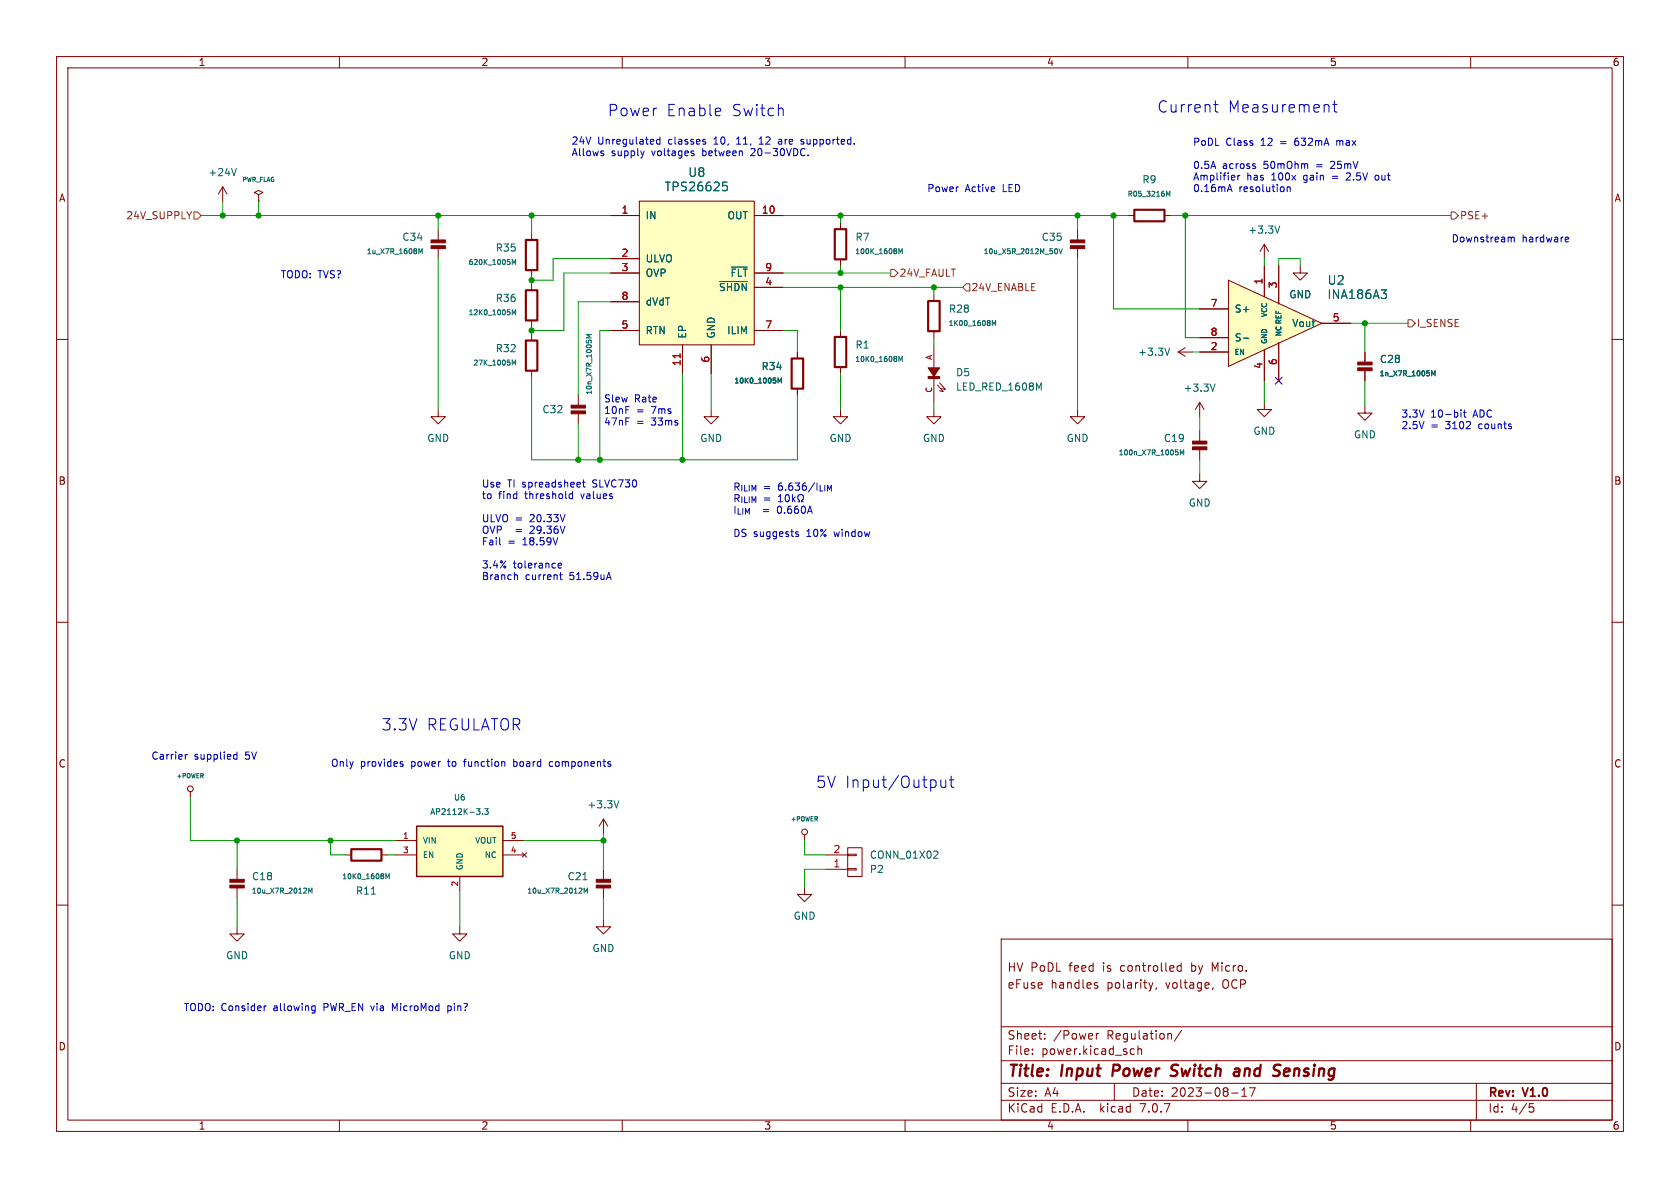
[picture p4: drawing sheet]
<svg xmlns="http://www.w3.org/2000/svg" width="297mm" height="210mm" viewBox="0 0 297 210" stroke-linecap="round" stroke-linejoin="round" font-family="sans-serif">
<g fill="none" stroke="#840000" stroke-width=".18">
<path d="M10 10h277v190h-277zM12 12h273v186h-273zM60 10v2M110 10v2M160 10v2M210 10v2M260 10v2M107.9 38.1h5.1M113 35.6h20.3v25.4h-20.3zM133.3 38.1h5.1M148.6 39.4v1.1M10 60h2"/>
<path d="M77.5 40.6v1.8M77.5 43.9v1.8M94 41.3v1.1M94 47.8v1.1M94 50.2v1.1M94 56.6v1.2M94 59.1v1.1M107.9 48.3h5.1M107.9 45.7h5.1M107.9 58.4h5.1M107.9 53.3h5.1M133.3 48.3h5.1"/>
<path d="M133.3 50.8h5.1M133.3 58.4h5.1M148.6 45.8v1.2M148.6 58.4v1.2M165.1 52.1v1.1M165.1 58.5v1.2M190.5 40.6v1.8M190.5 43.9v1.8M223.5 43.2l-.7 1.3M223.5 43.2v2.5M223.5 43.2l.8 1.3M229.9 47v1.3h1.2l-1.2 1.2-1.3-1.2h1.3"/>
<path d="M285 60h2M77.5 72.4v1.3h1.2l-1.2 1.2-1.3-1.2h1.3M94 65.5v1.2M102.2 69.9v1.7M102.2 73.2v1.7M120.6 61v5M125.7 72.4v1.3h1.3l-1.3 1.2-1.2-1.2h1.2M125.7 61v5M141 62.2v1.2M141 68.7v1.2M148.6 72.4v1.3h1.3l-1.3 1.2-1.3-1.2h1.3M148.6 64.9v1.1"/>
<path d="M165.1 72.4v1.3h1.3l-1.3 1.2-1.3-1.2h1.3M165.1 61v4.4M165.1 66.7v4.4M165.7 68.1l1.1 1.1-.7-.1M166.1 67.7l1 1.1-.6-.1M190.5 72.4v1.3h1.3l-1.3 1.2-1.3-1.2h1.3M208.3 62.2l1.2 .8M208.3 62.2h2.5M209.5 61.5l-1.2 .7M212.1 71.1v2.6M212.1 76.2v1.8M212.1 79.5v1.8"/>
<path d="M212.1 71.1l-.8 1.3M212.1 71.1l.8 1.3M223.5 71.1v1.3h1.3l-1.3 1.3-1.3-1.3h1.3M241.3 62.2v1.8M241.3 65.5v1.8M212.1 83.8v1.3h1.3l-1.3 1.3-1.3-1.3h1.3M10 110h2M285 110h2M33.7 140v1M10 160h2M41.9 153.7v1.7M41.9 157v1.8"/>
<path d="M61 151.1h1.1M67.4 151.1h1.2M69.8 148.6h3.9M69.8 151.1h3.9M81.3 154.9v2.6M88.9 148.6h3.8M88.9 151.1h3.8M92.3 150.7l.8 .8M93.1 150.7l-.8 .8M106.7 144.8l-.8 1.3M106.7 144.8v2.5M106.7 153.7v1.7"/>
<path d="M106.7 157v1.8M106.7 144.8l.7 1.3M142.2 147.6v1M142.2 156.8v1.3h1.3l-1.3 1.3-1.2-1.3h1.2M146 151.1h3.9M146 153.7h3.9M149.9 151h1.5v.3h-1.5zM149.9 153.5h1.5v.3h-1.5zM149.9 149.9h2.5v5h-2.5zM285 160h2M41.9 163.8v1.3h1.3l-1.3 1.3-1.3-1.3h1.3M81.3 163.8v1.3h1.2l-1.2 1.3-1.3-1.3h1.3"/>
<path d="M106.7 162.6v1.2h1.2l-1.2 1.3-1.3-1.3h1.3M177 166h108v32h-108zM193.7 174.2l.3 .1 .1 .2-.2 .2h-.3M193.7 173.7l.3 .1M203.8 173.7l-.3 1M204.5 174.6l-.2 .3M208.8 170.2v1.5M208.8 170.8l-.4-.1-.3 .3v.4l.1 .2h.6M214.5 174.6l-.2 .3M60 198v2M110 198v2M160 198v2"/>
<path d="M177 194.5h108M177 191.5h108M177 187.5h108M177 181.5h108M182.5 186.3v.1M182.5 185.5v.1M184.7 183.6v.1M184.7 182.8v.1M193.8 182.7v1M194.2 182.7l-.2 .1-.2 .2M197 191.5v3M200.1 185.4l.4 .1"/>
<path d="M200.5 186.3l-.4 .1M201.2 185.5l.2-.1 .3 .1 .1 .9M201.2 184.9v1.5M207 182.8l.1 .9M208.9 182.1l-1.3 2M210 198v2M217.7 193.2h1.2M219.5 193.8h.9M219.5 192.7l.5-.4v1.5M220.9 192.3h1l-.7 1.5M260 198v2M261 191.5v6.5"/>
<path d="M270.4 195.1h.7M270.5 195.7h.4l.3 .3-.2 .5-.5 .1"/>
<circle cx="33.7" cy="139.4" r=".51"/>
<circle cx="142.2" cy="147.1" r=".51"/>
</g>
<path d="M196.9 188.2l-.3 2M208 190a.85 .85 0 0 1-1.1 .1M208 188.2l-.7 .1a.46 .46 0 0 0-.2 .5 .46 .46 0 0 0 .3 .4l.6 .2M218.5 188.9l.6 .1-.1 1.2M219 190.1l-.7 .1M219.1 189.4h-.7M227.8 188.9l-.6 .1-.2 .9 .2 .3 .6-.1M228 189.4l-1 .1" fill="none" stroke="#840000" stroke-width=".4"/>
<g fill="#840000" stroke="#840000" stroke-width=".18">
<path d="M40.6 156.5h2.6v.5h-2.6z"/>
<path d="M40.6 155.4h2.6v.6h-2.6z"/>
<path d="M210.8 79h2.6v.5h-2.6z"/>
<path d="M210.8 78h2.6v.5h-2.6z"/>
<path d="M105.4 156.5h2.5v.5h-2.5z"/>
<path d="M105.4 155.4h2.5v.6h-2.5z"/>
<path d="M101 72.6h2.5v.6h-2.5z"/>
<path d="M101 71.6h2.5v.5h-2.5z"/>
<path d="M164.1 66.5h2v.4h-2z"/>
<path d="M164.1 65h2l-1 1.5z"/>
<path d="M189.2 43.4h2.6v.5h-2.6z"/>
<path d="M189.2 42.4h2.6v.5h-2.6z"/>
<path d="M76.2 43.4h2.5v.5h-2.5z"/>
<path d="M76.2 42.4h2.5v.5h-2.5z"/>
<path d="M240 65h2.6v.5h-2.6z"/>
<path d="M240 64h2.6v.5h-2.6z"/>
</g>
<g fill="none" stroke="#006464" stroke-width=".18">
<path d="M127.8 32.2h.7M127.9 32.8h.4l.3 .3-.1 .5-.6 .1M226.2 39.9l-.4 1.3M74 44.9v-.9l.3 .6 .3-.6v.9M90.6 46.8v-.9l.3 .6 .3-.6v.9M90.6 55.6v-.8l.3 .6 .3-.6v.8M104.5 59.1h-.8l.6 .3-.6 .3h.8M127.2 49.8h4.9M129.3 47.2h2.8M158.9 44.9v-.9l.3 .6 .3-.6v.9M175.4 57.6v-.9l.3 .6 .3-.6v.9M186.7 44a.47 .47 0 0 1 .3 .4 .47 .47 0 0 1-.3 .5"/>
<path d="M187.2 44l.3 .9 .3-.9M90.6 63.6l.3 .7 .3-.7v.9M137.5 67.7v-.9l.3 .7 .3-.7v.9M158.9 63.9v-.9l.3 .6 .3-.6v.9M183.7 68.6l.4-.9v1.3M206.8 61.5l-.4 1.3M214.8 67.9l-.4 1.3M253.1 66.4v-.8l.3 .6 .3-.6v.8M208.7 80.4v-.9l.3 .7 .3-.7v.9M54.6 157.9v-.9l.3 .6 .3-.6v.9M65.6 158.1h.8M68.2 155.3v-.8l.3 .6 .3-.6v.8"/>
<path d="M84.2 143h.7l-.4 .3M84.8 143.4l.1 .1-.1 .4M85.3 143.9v.1M85.7 143h.6l-.3 .3 .3 .1v.5l-.2 .1-.4-.1M103.1 155.5h.7M103.3 157.9v-.9l.3 .6 .3-.6v.9M109.4 141.5l-.4 1.3M165.3 150.4l.4 .1 .1 .3-.8 .9h.8"/>
</g>
<g fill="#ffffc2" stroke="#ffffc2" stroke-width=".18">
<path d="M113 35.6h20.3v25.4h-20.3z"/>
<path d="M73.7 146.1h15.2v8.8h-15.2z"/>
</g>
<path d="M120.2 62.5v.8" fill="none" stroke="#a90000" stroke-width=".18"/>
<path d="M93 51.3h2v5.3h-2zM93 42.4h2v5.4h-2zM147.6 59.6h2v5.3h-2zM147.6 40.5h2v5.3h-2zM164.1 53.2h2v5.3h-2zM93 60.2h2v5.3h-2zM140 63.4h2v5.3h-2zM62.1 150.1h5.3v2h-5.3z" fill="none" stroke="#840000" stroke-width=".38"/>
<path d="M73.7 146.1h15.2v8.8h-15.2z" fill="none" stroke="#840000" stroke-width=".25"/>
<path d="M217.2 49.5l16.5 7.7-16.5 7.6z" fill="#ffffc2"/>
<g fill="none" stroke="#840000" stroke-width=".18">
<path d="M39.4 33l.7 1.3M39.4 33v2.6M39.4 33l-.8 1.3M45.7 34.4l.8-.4-.8-.3-.7 .3 .7 .4v1.2M45.7 35.6h.1M107.9 38.1h5.1M133.3 38.1h5.1M199.4 38.1h1.1M205.9 38.1h1.1M107.9 48.3h5.1M107.9 45.7h5.1M107.9 58.4h5.1"/>
<path d="M107.9 53.3h5.1M133.3 48.3h5.1M133.3 50.8h5.1M133.3 58.4h5.1M212.1 54.6h5.1M212.1 59.7h5.1M217.2 49.5l16.5 7.7-16.5 7.6zM223.5 47v5.4M226.1 47v6.7M233.7 57.2h5.1M120.6 61v5M125.7 61v5"/>
<path d="M141 62.2v1.2M141 68.7v1.2M212.1 62.2h5.1M223.5 61.9v5.4M226.1 60.6v6.7M241.3 71.8v1.2h1.3l-1.3 1.3-1.3-1.3h1.3M241.3 62.2v1.8M241.3 65.5v1.8"/>
</g>
<path d="M41.8 29.8l-.4 1.3M127.8 32.2h.7M127.9 32.8h.4l.3 .3-.1 .5-.6 .1M206.2 33.8l.3 .6 .3-.6v.9M127.2 49.8h4.9M129.3 47.2h2.8M219.8 59.8h1M244.2 51.2h.9l-.5 .6M244.8 51.8l.3 .3v.4l-.3 .3M137.5 67.7v-.9l.3 .7 .3-.7v.9M253.1 66.4v-.8l.3 .6 .3-.6v.8" fill="none" stroke="#006464" stroke-width=".18"/>
<path d="M200.5 37.1h5.4v2h-5.4z" fill="none" stroke="#840000" stroke-width=".38"/>
<path d="M34.3 37.5h.6l.7 .6-.7 .6h-.6zM256.5 37.5h.7l.6 .6-.6 .6h-.7zM157.5 47.6h.6l.6 .7-.6 .6h-.6zM170.8 50.2h.6v1.2h-.6l-.6-.6zM248.9 56.5h.7l.6 .7-.6 .6h-.7z" fill="none" stroke="#725600" stroke-width=".18"/>
<g fill="none" stroke="#0000c2" stroke-width=".18">
<path d="M127.1 19.1l.2 .1 .1 .4-.9 .2M138.2 19.1l.3 .3v1.1M214.6 18.5h.7M214.9 17.8v1.7l.1 .2 .3 .1M234.9 18.6l.1 1.2M235.6 18.5h.8M235.9 17.8v1.7l.1 .2 .4 .1M106.6 27.1l.1 .2-.1 .2M106.6 26.7h.1M113.9 26.7l-.3 .8M116.7 24.2v1.3M116.7 24.7l-.4-.1-.2 .3 .1 .5h.5"/>
<path d="M122.4 27.1l.3 .1v.1l-.2 .2h-.2M122.4 26.7h.3M124.6 25.1l.2 .1-.2 .3M124.6 24.6l.1 .1M127.3 20.4l-.2 .1M130.2 25.5h.7M130.3 24.5l-.1 .1M134.2 25.5h.7M134.4 24.4l-.2 .2M138 24.6l-.3 .1M138.1 25h-.3l-.2 .2 .1 .2 .4 .1M142.1 24.7l-.3-.1-.2 .3 .5 .3"/>
<path d="M142.1 25.3l-.2 .2-.3-.1M142.9 27.4v.1M217.1 33.5h.6M217.4 32.6l.4 1.3M218.8 31v.8M219.2 31l-.4 .2M221.8 29.4l.2 .1-.2 .3M221.8 28.9l.1 .1M227.6 33v.9M227.6 33.2l.1-.2 .3 .1 .1 .8M236.3 24.9v.8M236.5 24.9l-.2 .1"/>
<path d="M238.2 30.6l-.2 .1M238.7 31.1l-.7 .7h.7M243.5 31h-.3l-.1 .2 .1 .5 .3 .1M266.8 41.9l.4 .2M267.2 42.1l.1-.2 .3 .1 .1 .8M267.2 42.1v.7M276.9 41.9l.4 .1v.2l-.6 .1M277.3 42.7l-.4 .1M258.3 72.5v.1M258.3 72.9v.8M258.7 72.9h.5M258.9 72.5v1.1l.3 .1"/>
<path d="M88.4 96.3h.1M98.7 100l.6-.1-.1-.3h-.3l-.2 .1v.7h.5M100.7 88l.2 .1h.3M101.2 86.9v1.2M101.2 87.4l-.3-.1-.2 .1M103 85.3h.5M103.2 84.8v1.1l.3 .2M137.6 88.7h.7M137.7 87.7l-.1 .1M138 87.4v1.3M138.9 87.7l-.1 .5 .1 .4 .2 .1 .4-.2v-.8M140.1 87.4v1.3"/>
<path d="M140.2 88.2l.4 .5M140.6 87.9l-.5 .4M140.7 94.4l.5 .2-.1 .2h-.3M140.7 94.1h.4M141.1 87.6a.6 .6 0 0 0 .3 .9v.2h-.3M142 87.6a.6 .6 0 0 1-.3 .9v.2h.3M91.1 101.6l.4 .2v.7M98.9 101.6h.5M99.1 101.2v1.1l.3 .2M107.6 101.2l.4 1.3M32.8 133.4v.8M33.1 133.4l-.3 .2"/>
<path d="M41.4 133.4h.5M41.4 134.1h.5M41.9 132.9v1.3M70.9 135.1h.3l.1 .2-.2 .2h-.2M70.9 134.6l.3 .1M89.2 134.7v.8M90.8 134.2v1.3M90.8 135.4l.1 .1M90.9 134.6l-.1 .1M97.6 134.6l-.4 .1-.1 .2 .1 .5 .4 .1M166.3 137.9l.1 1.2a.54 .54 0 0 0 .8-.1M167.2 137.9v1.3"/>
<path d="M167.9 137.9h.7M168.1 137.2v1.7l.1 .2 .4 .1M47.1 177.8l-.4 .3M55.3 177.8l.4 .1M55.7 177.8v1l-.1 .2-.3 .1M55.7 178.6l-.4 .1M69.8 178.3l-.4-.9v1.3M79.2 178.6l.3 .1M79.2 177.8v1.3M79.5 177.8l-.3 .1"/>
</g>
<g fill="none" stroke="#009600" stroke-width=".18">
<path d="M35.6 38.1h72.3M39.4 35.6v2.5M45.7 35.6v2.5M77.5 38.1v2.5M94 38.1v3.2M138.4 38.1h61M148.6 38.1v1.3M190.5 38.1v2.5M196.8 38.1v16.5h15.3M207 38.1h49.5M209.5 38.1v21.6h2.6M77.5 45.7v26.7"/>
<path d="M94 48.9v1.3M94 57.8v1.3M107.9 58.4h-1.9v22.9M107.9 48.3h-8.2v10.1h-5.7M107.9 45.7h-10.1v3.8h-3.8M107.9 53.3h-5.7v16.6M138.4 50.8h31.8M138.4 48.3h19.1M138.4 58.4h2.6v3.8M148.6 47v1.3M148.6 50.8v7.6M165.1 50.8v1.3"/>
<path d="M165.1 59.7v1.3M190.5 45.7v26.7M223.5 45.7v1.3M226.1 47v-1.3h3.8v1.3M238.8 57.2h10.1M241.3 57.2v5M94 66.7v14.6h47v-11.4M102.2 74.9v6.4M120.6 66v15.3M125.7 66v6.4M148.6 66v6.4M165.1 71.1v1.3"/>
<path d="M210.8 62.2h1.3M212.1 73.7v2.5M223.5 67.3v3.8M241.3 67.3v4.5M212.1 81.3v2.5M33.7 141v7.6h36.1M41.9 148.6v5.1M41.9 158.8v5M58.4 148.6v2.5h2.6M68.6 151.1h1.2M81.3 157.5v6.3M92.7 148.6h14"/>
<path d="M106.7 147.3v6.4M106.7 158.8v3.8M142.2 148.6v2.5h3.8M146 153.7h-3.8v3.1"/>
</g>
<path d="M225.5 66.7l1.2 1.2M226.7 66.7l-1.2 1.2" fill="none" stroke="#000084" stroke-width=".18"/>
<path d="M120.2 62.5v.8" fill="none" stroke="#a90000" stroke-width=".18"/>
<g fill="#009600" stroke="#009600" stroke-width=".18">
<circle cx="241.3" cy="57.2" r=".46"/>
<circle cx="209.5" cy="38.1" r=".46"/>
<circle cx="196.8" cy="38.1" r=".46"/>
<circle cx="190.5" cy="38.1" r=".46"/>
<circle cx="106.7" cy="148.6" r=".46"/>
<circle cx="106" cy="81.3" r=".46"/>
<circle cx="94" cy="58.4" r=".46"/>
<circle cx="58.4" cy="148.6" r=".46"/>
<circle cx="41.9" cy="148.6" r=".46"/>
<circle cx="148.6" cy="48.3" r=".46"/>
<circle cx="148.6" cy="50.8" r=".46"/>
<circle cx="148.6" cy="38.1" r=".46"/>
<circle cx="165.1" cy="50.8" r=".46"/>
<circle cx="102.2" cy="81.3" r=".46"/>
<circle cx="120.6" cy="81.3" r=".46"/>
<circle cx="94" cy="49.5" r=".46"/>
<circle cx="77.5" cy="38.1" r=".46"/>
<circle cx="45.7" cy="38.1" r=".46"/>
<circle cx="39.4" cy="38.1" r=".46"/>
<circle cx="94" cy="38.1" r=".46"/>
</g>
<g font-size="2.8" fill="#0000c2">
<text x="107.3" y="20.7">Power</text>
<text x="117.8" y="20.7">Enable</text>
<text x="129.3" y="20.7">Switch</text>
<text x="204.5" y="20.1">Current</text>
<text x="217" y="20.1">Measurement</text>
<text x="67.3" y="129.3">3.3V</text>
<text x="75.4" y="129.3">REGULATOR</text>
<text x="144.1" y="139.5">5V Input/Output</text>
</g>
<g font-size="2.8" fill="#840000">
<text x="178" y="190.9">Title:</text>
<text x="187.7" y="190.9">Input</text>
<text x="197.5" y="190.9">Power</text>
<text x="208.7" y="190.9">Switch</text>
<text x="220.6" y="190.9">and</text>
<text x="228.4" y="190.9">Sensing</text>
</g>
<g font-size="2.1" fill="#006464">
<text x="117.4" y="34">TPS26625</text>
<text x="121.6" y="31.5">U8</text>
<text x="234.6" y="53.1">INA186A3</text>
<text x="234.6" y="50.5">U2</text>
</g>
<g font-size="2.1" fill="#840000">
<text x="178" y="172">HV PoDL</text>
<text x="189" y="172">feed</text>
<text x="195.1" y="172">is</text>
<text x="198.3" y="172">controlled</text>
<text x="211" y="172">by</text>
<text x="214.8" y="172">Micro.</text>
<text x="178" y="175">eFuse</text>
<text x="185.7" y="175">handles</text>
<text x="195.7" y="175">polarity,</text>
<text x="206.3" y="175">voltage,</text>
<text x="216.4" y="175">OCP</text>
<text x="178" y="184">Sheet:</text>
<text x="186.2" y="184">/Power</text>
<text x="195.7" y="184">Regulation/</text>
<text x="178" y="186.7">File:</text>
<text x="184.1" y="186.7">power.kicad_sch</text>
<text x="178" y="196.9">KiCad</text>
<text x="178" y="194.1">Size:</text>
<text x="184.7" y="194.1">A4</text>
<text x="185.7" y="196.9">E.D.A.</text>
<text x="194.6" y="196.9">kicad</text>
<text x="200" y="194.1">Date:</text>
<text x="201.8" y="196.9">7.0.7</text>
<text x="207" y="194.1">2023-08-17</text>
<text x="263" y="194.3">Rev:</text>
<text x="263" y="196.9">Id:</text>
<text x="267.1" y="196.9">4/5</text>
<text x="269.4" y="194.3">V1.0</text>
</g>
<g font-size="1.8" fill="#840000">
<text x="35" y="11.9">1</text>
<text x="85" y="11.9">2</text>
<text x="135" y="11.9">3</text>
<text x="185" y="11.9">4</text>
<text x="235" y="11.9">5</text>
<text x="285" y="11.9">6</text>
<text x="10.3" y="35.9">A</text>
<text x="285.3" y="35.9">A</text>
<text x="10.3" y="85.9">B</text>
<text x="285.3" y="85.9">B</text>
<text x="10.3" y="135.9">C</text>
<text x="285.3" y="135.9">C</text>
<text x="10.3" y="185.9">D</text>
<text x="285.3" y="185.9">D</text>
<text x="35" y="199.9">1</text>
<text x="85" y="199.9">2</text>
<text x="135" y="199.9">3</text>
<text x="185" y="199.9">4</text>
<text x="235" y="199.9">5</text>
<text x="285" y="199.9">6</text>
</g>
<g font-size="1.8" fill="#0000c2">
<text x="101" y="25.6">24V</text>
<text x="101" y="27.7">Allows</text>
<text x="105.6" y="25.6">Unregulated</text>
<text x="108.1" y="27.7">supply</text>
<text x="115.3" y="27.7">voltages</text>
<text x="118.2" y="25.6">classes</text>
<text x="124.4" y="27.7">between</text>
<text x="126.5" y="25.6">10,</text>
<text x="130.7" y="25.6">11,</text>
<text x="133.2" y="27.7">20-30VDC.</text>
<text x="134.9" y="25.6">12</text>
<text x="138.5" y="25.6">are</text>
<text x="142.7" y="25.6">supported.</text>
<text x="210.8" y="25.9">PoDL</text>
<text x="210.8" y="30">0.5A</text>
<text x="216.1" y="30">across</text>
<text x="216.7" y="25.9">Class</text>
<text x="223" y="25.9">12</text>
<text x="223.5" y="30">50mOhm</text>
<text x="226.6" y="25.9">=</text>
<text x="229.4" y="25.9">632mA</text>
<text x="233" y="30">=</text>
<text x="235.7" y="30">25mV</text>
<text x="236.9" y="25.9">max</text>
<text x="163.8" y="34">Power</text>
<text x="170.6" y="34">Active</text>
<text x="177.4" y="34">LED</text>
<text x="210.8" y="32">Amplifier</text>
<text x="210.8" y="34">0.16mA</text>
<text x="219" y="34">resolution</text>
<text x="220.4" y="32">has</text>
<text x="224.9" y="32">100x</text>
<text x="230.7" y="32">gain</text>
<text x="235.9" y="32">=</text>
<text x="238.7" y="32">2.5V</text>
<text x="244" y="32">out</text>
<text x="256.5" y="42.9">Downstream</text>
<text x="269.1" y="42.9">hardware</text>
<text x="49.5" y="49.3">TODO: TVS?</text>
<text x="106.7" y="71.2">Slew</text>
<text x="112.1" y="71.2">Rate</text>
<text x="106.7" y="73.3">10nF</text>
<text x="106.7" y="75.3">47nF</text>
<text x="112.5" y="73.3">=</text>
<text x="112.5" y="75.3">=</text>
<text x="115.3" y="73.3">7ms</text>
<text x="115.3" y="75.3">33ms</text>
<text x="247.6" y="73.9">3.3V</text>
<text x="247.6" y="76">2.5V</text>
<text x="252.9" y="73.9">10-bit</text>
<text x="252.9" y="76">=</text>
<text x="255.7" y="76">3102</text>
<text x="260.6" y="73.9">ADC</text>
<text x="261.7" y="76">counts</text>
<text x="85.1" y="86.3">Use</text>
<text x="85.1" y="88.3">to</text>
<text x="88.1" y="88.3">find</text>
<text x="89.7" y="86.3">TI spreadsheet</text>
<text x="92.9" y="88.3">threshold</text>
<text x="103" y="88.3">values</text>
<text x="105.1" y="86.3">SLVC730</text>
<text x="129.5" y="86.8">R_{ILIM}</text>
<text x="129.5" y="88.9">R_{ILIM}</text>
<text x="134.9" y="86.8">=</text>
<text x="134.9" y="88.9">=</text>
<text x="137.7" y="86.8">6.636/I_{LIM}</text>
<text x="85.1" y="92.4">ULVO =</text>
<text x="85.1" y="94.4">OVP</text>
<text x="91" y="94.4">=</text>
<text x="93.8" y="92.4">20.33V</text>
<text x="93.8" y="94.4">29.36V</text>
<text x="129.5" y="90.9">I_{LIM}=</text>
<text x="129.5" y="95">DS suggests</text>
<text x="137.7" y="90.9">0.660A</text>
<text x="142.7" y="95">10%</text>
<text x="147.7" y="95">window</text>
<text x="85.1" y="96.5">Fail</text>
<text x="85.1" y="100.6">3.4%</text>
<text x="89.8" y="96.5">=</text>
<text x="90.7" y="100.6">tolerance</text>
<text x="92.5" y="96.5">18.59V</text>
<text x="85.1" y="102.6">Branch</text>
<text x="92.9" y="102.6">current</text>
<text x="100.8" y="102.6">51.59uA</text>
<text x="26.7" y="134.4">Carrier</text>
<text x="34.3" y="134.4">supplied</text>
<text x="43.5" y="134.4">5V</text>
<text x="58.4" y="135.6">Only</text>
<text x="63.7" y="135.6">provides</text>
<text x="72.8" y="135.6">power</text>
<text x="79.5" y="135.6">to</text>
<text x="82.5" y="135.6">function</text>
<text x="91.4" y="135.6">board</text>
<text x="98" y="135.6">components</text>
<text x="32.4" y="178.8">TODO: Consider</text>
<text x="48.5" y="178.8">allowing</text>
<text x="57.5" y="178.8">PWR_EN via</text>
<text x="70" y="178.8">MicroMod</text>
<text x="80" y="178.8">pin?</text>
</g>
<g font-size="1.8" fill="#006464">
<text x="36.7" y="31.3">+24V</text>
<text x="201.9" y="32.6">R9</text>
<text x="114" y="39">IN</text>
<text x="128.5" y="39">OUT</text>
<text x="220.6" y="41.5">+3.3V</text>
<text x="71" y="42.8">C34</text>
<text x="87.5" y="44.7">R35</text>
<text x="114" y="46.6">ULVO</text>
<text x="151.1" y="42.8">R7</text>
<text x="184.1" y="42.8">C35</text>
<text x="87.5" y="53.6">R36</text>
<text x="114" y="49.1">OVP</text>
<text x="127" y="51.7">~{SHDN}</text>
<text x="129" y="49.1">~{FLT}</text>
<text x="227.8" y="52.9">GND</text>
<text x="114" y="59.3">RTN</text>
<text x="114" y="54.2">dVdT</text>
<text x="121.5" y="59.9" transform="rotate(-90 121.5 59.9)">EP</text>
<text x="126.6" y="59.9" transform="rotate(-90 126.6 59.9)">GND</text>
<text x="128.4" y="59.3">ILIM</text>
<text x="167.6" y="55.5">R28</text>
<text x="218.2" y="55.5">S+</text>
<text x="228.3" y="58">Vout</text>
<text x="87.5" y="62.5">R32</text>
<text x="134.5" y="65.6">R34</text>
<text x="151.1" y="61.8">R1</text>
<text x="201.1" y="63.1">+3.3V</text>
<text x="218.2" y="60.6">S-</text>
<text x="243.8" y="64.4">C28</text>
<text x="168.9" y="66.7">D5</text>
<text x="168.9" y="69.3">LED_RED_1608M</text>
<text x="209.1" y="69.4">+3.3V</text>
<text x="95.8" y="73.3">C32</text>
<text x="221.5" y="77.1">GND</text>
<text x="239.3" y="77.7">GND</text>
<text x="75.4" y="78.3">GND</text>
<text x="123.7" y="78.3">GND</text>
<text x="146.6" y="78.3">GND</text>
<text x="163.1" y="78.3">GND</text>
<text x="188.5" y="78.3">GND</text>
<text x="205.6" y="78.3">C19</text>
<text x="210.1" y="89.8">GND</text>
<text x="103.7" y="143.1">+3.3V</text>
<text x="44.5" y="155.8">C18</text>
<text x="100.2" y="155.8">C21</text>
<text x="153.7" y="154.5">P2</text>
<text x="153.7" y="152">CONN_01X02</text>
<text x="62.8" y="158.3">R11</text>
<text x="140.2" y="162.8">GND</text>
<text x="39.9" y="169.8">GND</text>
<text x="79.2" y="169.8">GND</text>
<text x="104.6" y="168.5">GND</text>
</g>
<g font-size="1.8" fill="#725600">
<text x="22.2" y="39">24V_SUPPLY</text>
<text x="258" y="39">PSE+</text>
<text x="158.9" y="49.1">24V_FAULT</text>
<text x="171.6" y="51.7">24V_ENABLE</text>
<text x="250.4" y="58">I_SENSE</text>
</g>
<g font-size="1.8" fill="#a90000">
<text x="109.8" y="37.8">1</text>
<text x="134.6" y="37.8">10</text>
<text x="109.8" y="45.5">2</text>
<text x="109.8" y="48">3</text>
<text x="109.8" y="53.1">8</text>
<text x="135.2" y="48">9</text>
<text x="135.2" y="50.5">4</text>
<text x="223.3" y="50.4" transform="rotate(-90 223.3 50.4)">1</text>
<text x="225.8" y="51.1" transform="rotate(-90 225.8 51.1)">3</text>
<text x="109.8" y="58.2">5</text>
<text x="135.2" y="58.2">7</text>
<text x="213.9" y="54.4">7</text>
<text x="213.9" y="59.4">8</text>
<text x="235.5" y="56.9">5</text>
<text x="120.4" y="64.8" transform="rotate(-90 120.4 64.8)">11</text>
<text x="125.5" y="64.2" transform="rotate(-90 125.5 64.2)">6</text>
<text x="213.9" y="62">2</text>
<text x="223.3" y="65.3" transform="rotate(-90 223.3 65.3)">4</text>
<text x="225.8" y="64.6" transform="rotate(-90 225.8 64.6)">6</text>
<text x="147.2" y="153.4">1</text>
<text x="147.2" y="150.9">2</text>
</g>
<g font-size="1.4" fill="#a90000">
<text x="164.8" y="63.7" transform="rotate(-90 164.8 63.7)">A</text>
<text x="164.8" y="69.5" transform="rotate(-90 164.8 69.5)">C</text>
<text x="71.1" y="148.3">1</text>
<text x="90.2" y="148.3">5</text>
<text x="71.1" y="150.9">3</text>
<text x="90.2" y="150.9">4</text>
<text x="81" y="156.8" transform="rotate(-90 81 156.8)">2</text>
</g>
<g font-size="1.4" fill="#006464">
<text x="80.1" y="141.7">U6</text>
<text x="74.7" y="149.3">VIN</text>
<text x="75.9" y="144.2">AP2112K-3.3</text>
<text x="83.9" y="149.3">VOUT</text>
<text x="74.7" y="151.9">EN</text>
<text x="82" y="153.9" transform="rotate(-90 82 153.9)">GND</text>
<text x="85.5" y="151.9">NC</text>
</g>
<g font-size="1.2" fill="#006464">
<text x="199.2" y="35">R05_3216M</text>
<text x="64.7" y="45.1">1u_X7R_1608M</text>
<text x="82.7" y="47">620K_1005M</text>
<text x="151.1" y="45.1">100K_1608M</text>
<text x="173.8" y="45.1">10u_X5R_2012M_50V</text>
<text x="82.7" y="55.9">12K0_1005M</text>
<text x="167.6" y="57.8">1K00_1608M</text>
<text x="224.2" y="56.2" transform="rotate(-90 224.2 56.2)">VCC</text>
<text x="226.7" y="59.5" transform="rotate(-90 226.7 59.5)">NC REF</text>
<text x="83.6" y="64.8">27K_1005M</text>
<text x="151.1" y="64.2">10K0_1608M</text>
<text x="218.2" y="62.9">EN</text>
<text x="224.2" y="60.9" transform="rotate(-90 224.2 60.9)">GND</text>
<text x="104.8" y="69.9" transform="rotate(-90 104.8 69.9)">10n_X7R_1005M</text>
<text x="129.7" y="68">10K0_1005M</text>
<text x="243.8" y="66.7">1n_X7R_1005M</text>
<text x="197.6" y="80.7">100n_X7R_1005M</text>
<text x="60.4" y="155.6">10K0_1608M</text>
<text x="44.4" y="158.2">10u_X7R_2012M</text>
<text x="93.1" y="158.2">10u_X7R_2012M</text>
</g>
<g font-size="1.1" fill="#006464">
<text x="42.7" y="32.4">PWR_FLAG</text>
<text x="31.1" y="137.8">+POWER</text>
<text x="139.7" y="145.4">+POWER</text>
</g>
</svg>
